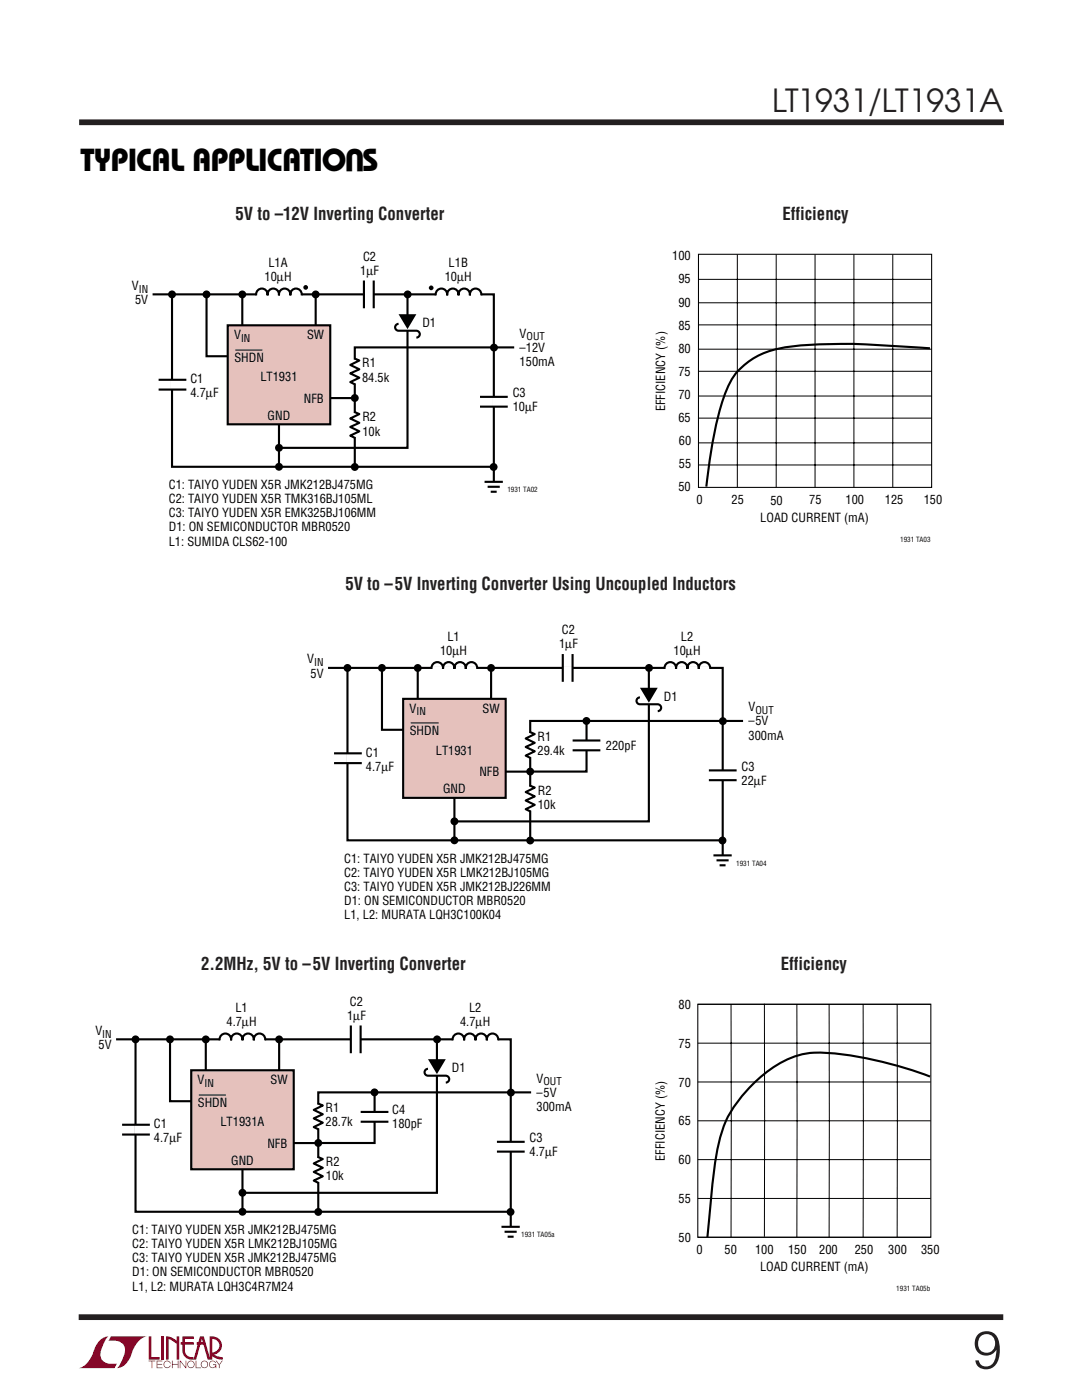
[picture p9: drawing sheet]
<svg xmlns="http://www.w3.org/2000/svg" width="216mm" height="279mm" viewBox="0 0 216 279" stroke-linecap="round" stroke-linejoin="round" font-family="sans-serif">
<path d="M15.8 24.4h184.5M15.7 262.9h184.5" fill="none" stroke="#231f20" stroke-width="1.1" stroke-linecap="butt"/>
<g fill="#900126">
<path d="M29.7 266.7h.5v4.1h1.6v.5h-2.1z"/>
<path d="M20.1 267.3l.5-.3 1-.3a5.2 5.2 0 0 0-1.5 4.2 2.65 2.65 0 0 0 3.2 1.3l-.5 .8h-7.1a5 5 0 0 0 3.2-3.8l.3-.8z"/>
<path d="M22.1 266.7h7.2a5 5 0 0 0-3.2 3.9 3.3 3.3 0 0 1-2.8 2.4 5.2 5.2 0 0 0 1.6-4.2 2.65 2.65 0 0 0-3.2-1.2z"/>
<path d="M32.2 266.7h.5v4.6h-.5z"/>
<path d="M33.1 266.7l1.1 .2 1.1 .7v-.9h.5v4.6h-.5v-3.1l-1.7-1v4.1h-.5z"/>
<path d="M29.6 271.6h1.4v.1h-.6v1.3h-.2v-1.3h-.6z"/>
<path d="M31.3 271.6h1.1v.1h-1v.5h1v.1h-1v.6h1v.1h-1.1z"/>
<path d="M34.3 271.6h.1v.6h1.1v-.6h.1v1.4h-.1v-.7h-1.1v.7h-.1z"/>
<path d="M35.9 271.6h.1l1 1.2v-1.2h.2v1.4h-.2l-1-1.3v1.3h-.1z"/>
<path d="M39 271.6h.2v1.3h.9v.1h-1.1z"/>
<path d="M43.1 271.6h.1l.5 .7 .6-.7h.1l-.6 .8v.6h-.1v-.6z"/>
<path d="M36.4 266.7h2.3v.5h-1.8v.7h1.8v.5h-1.8v1.2a1.35 1.35 0 0 0 1.7 1.2v.5l1.3-4.6h.8l1.1 4.2v-4.2a1.88 1.88 0 0 1 2.4 1.4 1.88 1.88 0 0 1-1.5 2.3l.8 .3 1 .1v.5h-.5a3.4 3.4 0 0 1-1.8-.7v-.7a1.37 1.37 0 0 0 1.6-1.2 1.37 1.37 0 0 0-1.4-1.5v4.1h-1l-.8-2.9h-1.3v-.5h1.2l-.2-.7-1.2 4.1a2.1 2.1 0 0 1-2.6-1.3l-.1-1.6h-.3v-.5h.3z"/>
<path d="M37.6 271.8a.74 .74 0 0 1 1.1 .1 .74 .74 0 0 1-.4 1.1 .74 .74 0 0 1-.9-.7h.1a.6 .6 0 0 0 .9 .5 .6 .6 0 0 0 .1-1 .6 .6 0 0 0-1 .3v.2h-.1z"/>
<path d="M40.3 271.8a.74 .74 0 0 1 1.1 .1 .74 .74 0 0 1-.4 1.1 .74 .74 0 0 1-.9-.7h.1a.6 .6 0 0 0 .8 .5 .6 .6 0 0 0 .2-1 .6 .6 0 0 0-1 .3v.2h-.1z"/>
<path d="M41.9 271.8a.73 .73 0 0 1 1.2 .2h-.1a.6 .6 0 0 0-1-.2 .6 .6 0 0 0 .1 1 .6 .6 0 0 0 .9-.4h-.5v-.1h.7v.7h-.2v-.3a.74 .74 0 0 1-1.1 .2 .74 .74 0 0 1 0-1.1z"/>
<path d="M32.8 271.8a.73 .73 0 0 1 1.3 .3h-.2a.6 .6 0 0 0-.9-.3 .6 .6 0 0 0 0 1 .6 .6 0 0 0 .9-.3h.2a.74 .74 0 0 1-1.1 .4 .74 .74 0 0 1-.2-1.1z"/>
</g>
<path d="M30.4 58.7h68.1v38.7M34.3 58.9v34.3h64.1M41.2 59v12.1h4.7M48.3 58.7v6.8M51.1 58.9a1.16 1.16 0 0 1 1.1-1.3 1.16 1.16 0 0 1 1.2 1.3 1.15 1.15 0 0 1 1.1-1.3 1.15 1.15 0 0 1 1.2 1.3 1.15 1.15 0 0 1 1.1-1.3 1.15 1.15 0 0 1 1.1 1.3 1.16 1.16 0 0 1 1.2-1.3 1.16 1.16 0 0 1 1.1 1.3M63 58.7v6.2M64.8 79.4h6.5M70.7 71.5l1 .4-1.8 .9 1.8 .9-1.8 .8 1.8 .9-1.8 .9 1 .4M102.6 69.3h-31.8v23.6M55.7 84.5v8.1M70.7 82.2l1 .4-1.8 .9 1.8 .9-1.8 .8 1.8 .9-1.8 .8 1 .5" fill="none" stroke="#000" stroke-width=".42"/>
<path d="M51.2 58.8h9M70.8 71.7v4.8M70.8 82.4v4.8" fill="none" stroke="#fff" stroke-width=".71" stroke-linecap="butt"/>
<g fill="#000">
<circle cx="34.3" cy="58.8" r=".79"/>
<circle cx="41.2" cy="58.8" r=".79"/>
<circle cx="48.3" cy="58.8" r=".79"/>
<circle cx="61" cy="57.4" r=".47"/>
<circle cx="63" cy="58.8" r=".79"/>
<circle cx="81.3" cy="58.8" r=".79"/>
<circle cx="86" cy="57.5" r=".47"/>
<circle cx="70.8" cy="79.4" r=".79"/>
<circle cx="98.6" cy="69.4" r=".79"/>
<circle cx="55.7" cy="89.4" r=".79"/>
<circle cx="55.7" cy="93.2" r=".79"/>
<circle cx="70.8" cy="93.2" r=".79"/>
<circle cx="98.5" cy="93.2" r=".79"/>
</g>
<path d="M45.4 64.9h20.5v19.8h-20.5z" fill="#e5c1bc"/>
<g fill="none" stroke="#000" stroke-width=".42">
<path d="M72.6 56v5.5M74.6 56v5.5M81.3 58.7v30.7h-25.6M86.9 58.9a1.16 1.16 0 0 1 1.2-1.3 1.16 1.16 0 0 1 1.1 1.3 1.15 1.15 0 0 1 1.2-1.3 1.15 1.15 0 0 1 1.1 1.3 1.15 1.15 0 0 1 1.1-1.3 1.15 1.15 0 0 1 1.2 1.3 1.16 1.16 0 0 1 1.1-1.3 1.16 1.16 0 0 1 1.1 1.3M31.6 77.7h5.6M31.6 75.8h5.6M45.4 64.9h20.5v19.8h-20.5zM79.5 64.6a.69 .69 0 0 0-.7 .7 .69 .69 0 0 0 .7 .7h3.6a.69 .69 0 0 1 .7 .7 .69 .69 0 0 1-.7 .7M95.8 79.2h5.5M185.6 69.5h-.5a161.4 161.4 0 0 0-26.9-.4 15.9 15.9 0 0 0-11.8 6.1 35.4 35.4 0 0 0-4.1 12.3l-1.4 9.6M95.8 81.2h5.5M96.7 96.2h3.6"/>
<path d="M97.3 97.1h2.4M97.9 98.1h1.2M65.5 133.3h78.7v38.7M69.3 133.4v34.3h74.8M76.2 133.5v12.1h4.8M83.4 133.3v6.7M86.1 133.5a1.16 1.16 0 0 1 1.2-1.4 1.16 1.16 0 0 1 1.1 1.4 1.15 1.15 0 0 1 1.1-1.4 1.15 1.15 0 0 1 1.2 1.4 1.15 1.15 0 0 1 1.1-1.4 1.15 1.15 0 0 1 1.1 1.4 1.16 1.16 0 0 1 1.2-1.4 1.16 1.16 0 0 1 1.1 1.4M98 133.3v6.2M90.7 159.1v8.1M99.8 154h6.5M105.7 146.1l1 .4-1.8 .9 1.8 .8-1.8 .9 1.8 .8-1.8 .9 1 .5M105.7 156.8l1 .4-1.8 .9 1.8 .8-1.8 .9 1.8 .8-1.8 .9 1 .5"/>
<path d="M117 143.9v10.1h-10.6M148.3 143.9h-42.5v23.5"/>
</g>
<path d="M72.6 58.8h1.9M87 58.8h9M34.4 75.8v1.9M81.3 63.8v2.2M98.5 79.2v1.9M86.2 133.3h9M105.8 146.3v4.8M105.8 157v4.8" fill="none" stroke="#fff" stroke-width=".71" stroke-linecap="butt"/>
<g fill="none" stroke="#000" stroke-width=".2">
<path d="M139.3 55.8h46.6M147.1 50.8v46.5M154.9 50.8v46.5M162.6 50.8v46.5M170.4 50.8v46.5M178.1 50.8v46.5M47 69.9h5.4M139.4 79h46.6M139.4 69.7h46.6M139.4 60.4h46.6M139.4 74.1h46.6M139.4 64.8h46.6"/>
<path d="M139.4 88.4h46.6M139.4 92.8h46.6M139.4 83.4h46.6"/>
</g>
<path d="M98.5 96.2v2.2" fill="none" stroke="#fff" stroke-width=".97" stroke-linecap="butt"/>
<g fill="#000">
<path d="M79.5 62.7h3.6l-1.8 3z"/>
<circle cx="69.3" cy="133.3" r=".79"/>
<circle cx="76.2" cy="133.3" r=".79"/>
<circle cx="83.4" cy="133.3" r=".79"/>
<circle cx="98" cy="133.3" r=".79"/>
<circle cx="129.5" cy="133.3" r=".79"/>
<circle cx="105.8" cy="154" r=".79"/>
<circle cx="117" cy="143.9" r=".79"/>
<circle cx="144.2" cy="143.9" r=".79"/>
<circle cx="90.7" cy="167.7" r=".79"/>
<circle cx="90.7" cy="163.9" r=".79"/>
<circle cx="105.8" cy="167.7" r=".79"/>
<circle cx="144.2" cy="167.7" r=".79"/>
</g>
<path d="M139.4 50.7h46.5v46.6h-46.5z" fill="none" stroke="#000" stroke-width=".21"/>
<path d="M80.4 139.5h20.5v19.7h-20.5z" fill="#e5c1bc"/>
<g fill="none" stroke="#000" stroke-width=".42">
<path d="M80.4 139.5h20.5v19.7h-20.5zM112.3 130.5v5.6M114.2 130.5v5.6M127.7 139.2a.69 .69 0 0 0-.7 .7 .69 .69 0 0 0 .7 .7h3.5a.69 .69 0 0 1 .7 .6 .69 .69 0 0 1-.7 .7M129.5 133.3v30.6h-38.8M132.6 133.5a1.16 1.16 0 0 1 1.1-1.4 1.16 1.16 0 0 1 1.2 1.4 1.15 1.15 0 0 1 1.1-1.4 1.15 1.15 0 0 1 1.2 1.4 1.15 1.15 0 0 1 1.1-1.4 1.15 1.15 0 0 1 1.1 1.4 1.16 1.16 0 0 1 1.2-1.4 1.16 1.16 0 0 1 1.1 1.4M66.7 152.3h5.5M66.7 150.3h5.5M114.3 149.7h5.5M114.3 147.8h5.5M141.4 155.7h5.6M141.4 153.7h5.6"/>
<path d="M142.4 170.7h3.6M143 171.7h2.4M143.6 172.7h1.2M23.2 207.4h78.7v38.7M27 207.6v34.2h74.8M33.9 207.7v12.1h4.8M41.1 207.4v6.7M43.8 207.6a1.16 1.16 0 0 1 1.2-1.3 1.16 1.16 0 0 1 1.1 1.3 1.15 1.15 0 0 1 1.1-1.3 1.15 1.15 0 0 1 1.2 1.3 1.15 1.15 0 0 1 1.1-1.3 1.15 1.15 0 0 1 1.1 1.3 1.16 1.16 0 0 1 1.2-1.3 1.16 1.16 0 0 1 1.1 1.3M55.7 207.4v6.2M74.7 218v10.1h-10.6M106 218h-42.5v23.5M48.4 233.2v8.1"/>
<path d="M57.5 228.1h6.5M63.4 220.2l1 .4-1.8 .9 1.8 .9-1.8 .8 1.8 .9-1.8 .8 1 .5M63.4 230.9l1 .4-1.8 .9 1.8 .9-1.8 .8 1.8 .9-1.8 .8 1 .5"/>
</g>
<path d="M112.3 133.3h1.9M129.5 138.3v2.2M132.7 133.3h9M69.4 150.4v1.9M117 147.8v1.9M144.2 153.8v1.9M43.9 207.4h9M63.5 220.4v4.8M63.5 231.1v4.8" fill="none" stroke="#fff" stroke-width=".71" stroke-linecap="butt"/>
<path d="M82 144.3h5.5" fill="none" stroke="#000" stroke-width=".2"/>
<path d="M144.2 170.7v2.2" fill="none" stroke="#fff" stroke-width=".97" stroke-linecap="butt"/>
<g fill="#000">
<path d="M127.7 137.3h3.5l-1.7 2.9z"/>
<circle cx="27" cy="207.4" r=".79"/>
<circle cx="33.9" cy="207.4" r=".79"/>
<circle cx="41.1" cy="207.4" r=".79"/>
<circle cx="55.7" cy="207.4" r=".79"/>
<circle cx="74.7" cy="218" r=".79"/>
<circle cx="87.2" cy="207.4" r=".79"/>
<circle cx="101.9" cy="218" r=".79"/>
<circle cx="48.4" cy="238" r=".79"/>
<circle cx="63.5" cy="228.1" r=".79"/>
<circle cx="48.4" cy="241.8" r=".79"/>
<circle cx="63.5" cy="241.9" r=".79"/>
<circle cx="101.9" cy="241.9" r=".79"/>
</g>
<path d="M38.2 213.6h20.4v19.8h-20.4z" fill="#e5c1bc"/>
<g fill="none" stroke="#000" stroke-width=".42">
<path d="M38.2 213.6h20.4v19.8h-20.4zM70 204.7v5.5M72 204.7v5.5M85.4 213.3a.69 .69 0 0 0-.7 .7 .69 .69 0 0 0 .7 .7h3.5a.69 .69 0 0 1 .7 .6 .69 .69 0 0 1-.6 .7M87.2 207.4v30.7h-38.8M90.3 207.6a1.16 1.16 0 0 1 1.2-1.3 1.16 1.16 0 0 1 1.1 1.3 1.15 1.15 0 0 1 1.1-1.3 1.15 1.15 0 0 1 1.2 1.3 1.15 1.15 0 0 1 1.1-1.3 1.15 1.15 0 0 1 1.1 1.3 1.16 1.16 0 0 1 1.2-1.3 1.16 1.16 0 0 1 1.1 1.3M185.6 214.9a74.4 74.4 0 0 0-21.8-4.8 17.1 17.1 0 0 0-12 4.8 24.1 24.1 0 0 0-8.1 12.3 112.9 112.9 0 0 0-2.3 17.6l-.2 2.1M24.4 226.4h5.5M24.4 224.5h5.5M72 223.9h5.5M72 221.9h5.5M99.2 229.8h5.5"/>
<path d="M99.2 227.9h5.5M100.1 244.8h3.6M100.7 245.8h2.4M101.3 246.8h1.2"/>
</g>
<path d="M70 207.4h1.9M87.2 212.4v2.2M90.4 207.4h9M27.1 224.5v1.9M74.7 221.9v1.9M101.9 227.9v1.9" fill="none" stroke="#fff" stroke-width=".71" stroke-linecap="butt"/>
<g fill="none" stroke="#000" stroke-width=".2">
<path d="M39.7 218.5h5.4M139.2 208.2h46.5M139.2 200.4h46.5M139.2 215.9h46.5M145.9 200.4v46.4M152.5 200.3v46.5M159 200.4v46.4M165.4 200.4v46.4M172.2 200.4v46.4M179 200.4v46.4M139.2 223.7h46.5M139.2 231.4h46.5"/>
<path d="M139.2 239.2h46.5M139.2 246.9h46.5"/>
</g>
<path d="M101.9 244.9v2.2" fill="none" stroke="#fff" stroke-width=".97" stroke-linecap="butt"/>
<path d="M85.4 211.4h3.6l-1.8 3z" fill="#000"/>
<path d="M139.2 200.4h46.5v46.5h-46.5z" fill="none" stroke="#000" stroke-width=".21"/>
<text font-size="10.6" fill="#231f20" x="194.1" y="273.1">9</text>
<g font-size="6.4">
<text x="72.7" y="29.8" transform="rotate(-180 72.7 29.8)">U</text>
<text x="16" y="34.2">TYPICAL APPLICATIO S</text>
</g>
<text font-size="6.3" fill="#231f20" x="154.1" y="22.4">LT1931/LT1931A</text>
<g font-size="3.5" fill="#231f20">
<text x="47" y="43.9">5V to –12V Inverting Converter</text>
<text x="156.1" y="43.9">Efficiency</text>
<text x="68.9" y="117.7">5V to –5V Inverting Converter Using Uncoupled Inductors</text>
<text x="40.1" y="193.6">2.2MHz, 5V to –5V Inverting Converter</text>
<text x="155.8" y="193.6">Efficiency</text>
</g>
<g font-size="2.5">
<text x="53.6" y="53.3">L1A</text>
<text x="72.5" y="52">C2</text>
<text x="89.5" y="53.3">L1B</text>
<text x="134.1" y="52">100</text>
<text x="26.3" y="57.9">V</text>
<text x="52.8" y="56.1">10µH</text>
<text x="71.9" y="54.9">1µF</text>
<text x="88.7" y="56.1">10µH</text>
<text x="135.4" y="56.6">95</text>
<text x="27" y="60.7">5V</text>
<text x="84.3" y="65.3">D1</text>
<text x="135.4" y="61.2">90</text>
<text x="135.4" y="65.8">85</text>
<text x="46.7" y="67.7">V</text>
<text x="61.3" y="67.7">SW</text>
<text x="103.7" y="70.2">–12V</text>
<text x="103.7" y="67.4">V</text>
<text x="135.4" y="70.4">80</text>
<text x="38" y="76.5">C1</text>
<text x="46.8" y="72.2">SHDN</text>
<text x="52" y="76">LT1931</text>
<text x="72.3" y="73.3">R1</text>
<text x="72.3" y="76.1">84.5k</text>
<text x="103.7" y="73">150mA</text>
<text x="135.4" y="75">75</text>
<text x="38" y="79.3">4.7µF</text>
<text x="53.4" y="83.8">GND</text>
<text x="60.6" y="80.4">NFB</text>
<text x="102.3" y="79.3">C3</text>
<text x="102.3" y="82.1">10µF</text>
<text x="132.7" y="82.1" transform="rotate(-90 132.7 82.1)">EFFICIENCY (%)</text>
<text x="135.4" y="79.6">70</text>
<text x="72.3" y="84.1">R2</text>
<text x="72.3" y="86.9">10k</text>
<text x="135.4" y="84.2">65</text>
<text x="135.5" y="88.9">60</text>
<text x="135.5" y="93.5">55</text>
<text x="33.7" y="97.6">C1: TAIYO YUDEN X5R JMK212BJ475MG</text>
<text x="33.7" y="100.4">C2: TAIYO YUDEN X5R TMK316BJ105ML</text>
<text x="135.4" y="98.1">50</text>
<text x="139" y="100.7">0</text>
<text x="146" y="100.7">25</text>
<text x="153.7" y="100.8">50</text>
<text x="161.5" y="100.7">75</text>
<text x="168.7" y="100.7">100</text>
<text x="176.6" y="100.7">125</text>
<text x="184.3" y="100.7">150</text>
<text x="33.7" y="103.2">C3: TAIYO YUDEN X5R EMK325BJ106MM</text>
<text x="33.7" y="106.1">D1: ON SEMICONDUCTOR MBR0520</text>
<text x="151.7" y="104.1">LOAD CURRENT (mA)</text>
<text x="33.7" y="108.9">L1: SUMIDA CLS62-100</text>
<text x="87.8" y="130.6">10µH</text>
<text x="89.3" y="127.8">L1</text>
<text x="111.6" y="129.4">1µF</text>
<text x="112.1" y="126.6">C2</text>
<text x="134.4" y="130.6">10µH</text>
<text x="135.9" y="127.8">L2</text>
<text x="61.3" y="132.4">V</text>
<text x="62" y="135.2">5V</text>
<text x="81.7" y="142.2">V</text>
<text x="96.3" y="142.2">SW</text>
<text x="132.5" y="139.9">D1</text>
<text x="149.4" y="141.9">V</text>
<text x="81.8" y="146.7">SHDN</text>
<text x="107.3" y="147.9">R1</text>
<text x="120.9" y="149.6">220pF</text>
<text x="149.4" y="144.8">–5V</text>
<text x="149.4" y="147.6">300mA</text>
<text x="73" y="151">C1</text>
<text x="73" y="153.8">4.7µF</text>
<text x="87" y="150.6">LT1931</text>
<text x="95.6" y="154.9">NFB</text>
<text x="107.3" y="150.7">29.4k</text>
<text x="148" y="153.8">C3</text>
<text x="88.4" y="158.3">GND</text>
<text x="107.3" y="158.6">R2</text>
<text x="107.3" y="161.5">10k</text>
<text x="148" y="156.6">22µF</text>
<text x="68.7" y="172.1">C1: TAIYO YUDEN X5R JMK212BJ475MG</text>
<text x="68.7" y="175">C2: TAIYO YUDEN X5R LMK212BJ105MG</text>
<text x="68.7" y="177.8">C3: TAIYO YUDEN X5R JMK212BJ226MM</text>
<text x="68.7" y="180.6">D1: ON SEMICONDUCTOR MBR0520</text>
<text x="68.7" y="183.4">L1, L2: MURATA LQH3C100K04</text>
<text x="47" y="202">L1</text>
<text x="69.3" y="203.5">1µF</text>
<text x="69.8" y="200.7">C2</text>
<text x="93.6" y="202">L2</text>
<text x="135.4" y="201.4">80</text>
<text x="19" y="206.5">V</text>
<text x="19.7" y="209.4">5V</text>
<text x="45.2" y="204.8">4.7µH</text>
<text x="91.8" y="204.8">4.7µH</text>
<text x="135.4" y="209.1">75</text>
<text x="90.2" y="214">D1</text>
<text x="39.4" y="216.4">V</text>
<text x="39.5" y="220.9">SHDN</text>
<text x="54" y="216.4">SW</text>
<text x="65" y="222">R1</text>
<text x="107.1" y="218.9">–5V</text>
<text x="107.1" y="221.7">300mA</text>
<text x="107.1" y="216.1">V</text>
<text x="135.4" y="216.9">70</text>
<text x="30.7" y="225.1">C1</text>
<text x="30.7" y="228">4.7µF</text>
<text x="44" y="224.7">LT1931A</text>
<text x="65" y="224.8">28.7k</text>
<text x="78.3" y="222.4">C4</text>
<text x="78.3" y="225.2">180pF</text>
<text x="105.7" y="227.9">C3</text>
<text x="135.4" y="224.6">65</text>
<text x="46.1" y="232.4">GND</text>
<text x="53.4" y="229">NFB</text>
<text x="65" y="232.8">R2</text>
<text x="105.7" y="230.8">4.7µF</text>
<text x="132.7" y="231.7" transform="rotate(-90 132.7 231.7)">EFFICIENCY (%)</text>
<text x="135.4" y="232.4">60</text>
<text x="65" y="235.6">10k</text>
<text x="135.4" y="240.1">55</text>
<text x="26.4" y="246.3">C1: TAIYO YUDEN X5R JMK212BJ475MG</text>
<text x="26.4" y="249.1">C2: TAIYO YUDEN X5R LMK212BJ105MG</text>
<text x="26.4" y="251.9">C3: TAIYO YUDEN X5R JMK212BJ475MG</text>
<text x="135.4" y="247.8">50</text>
<text x="139" y="250.2">0</text>
<text x="144.6" y="250.3">50</text>
<text x="150.7" y="250.2">100</text>
<text x="157.2" y="250.2">150</text>
<text x="163.5" y="250.2">200</text>
<text x="170.6" y="250.2">250</text>
<text x="177.3" y="250.3">300</text>
<text x="183.8" y="250.2">350</text>
<text x="26.4" y="254.7">D1: ON SEMICONDUCTOR MBR0520</text>
<text x="26.4" y="257.6">L1, L2: MURATA LQH3C4R7M24</text>
<text x="151.7" y="253.7">LOAD CURRENT (mA)</text>
</g>
<g font-size="2.1">
<text x="27.7" y="58.4">IN</text>
<text x="48.1" y="68.2">IN</text>
<text x="105.1" y="67.9">OUT</text>
<text x="62.7" y="132.9">IN</text>
<text x="83.1" y="142.8">IN</text>
<text x="150.7" y="142.5">OUT</text>
<text x="20.4" y="207.1">IN</text>
<text x="40.8" y="216.9">IN</text>
<text x="108.4" y="216.6">OUT</text>
</g>
<g font-size="1.4">
<text x="101.2" y="98.2">1931 TA02</text>
<text x="179.6" y="108.1">1931 TA03</text>
<text x="146.9" y="172.8">1931 TA04</text>
<text x="104" y="246.9">1931 TA05a</text>
<text x="178.8" y="257.7">1931 TA05b</text>
</g>
</svg>
